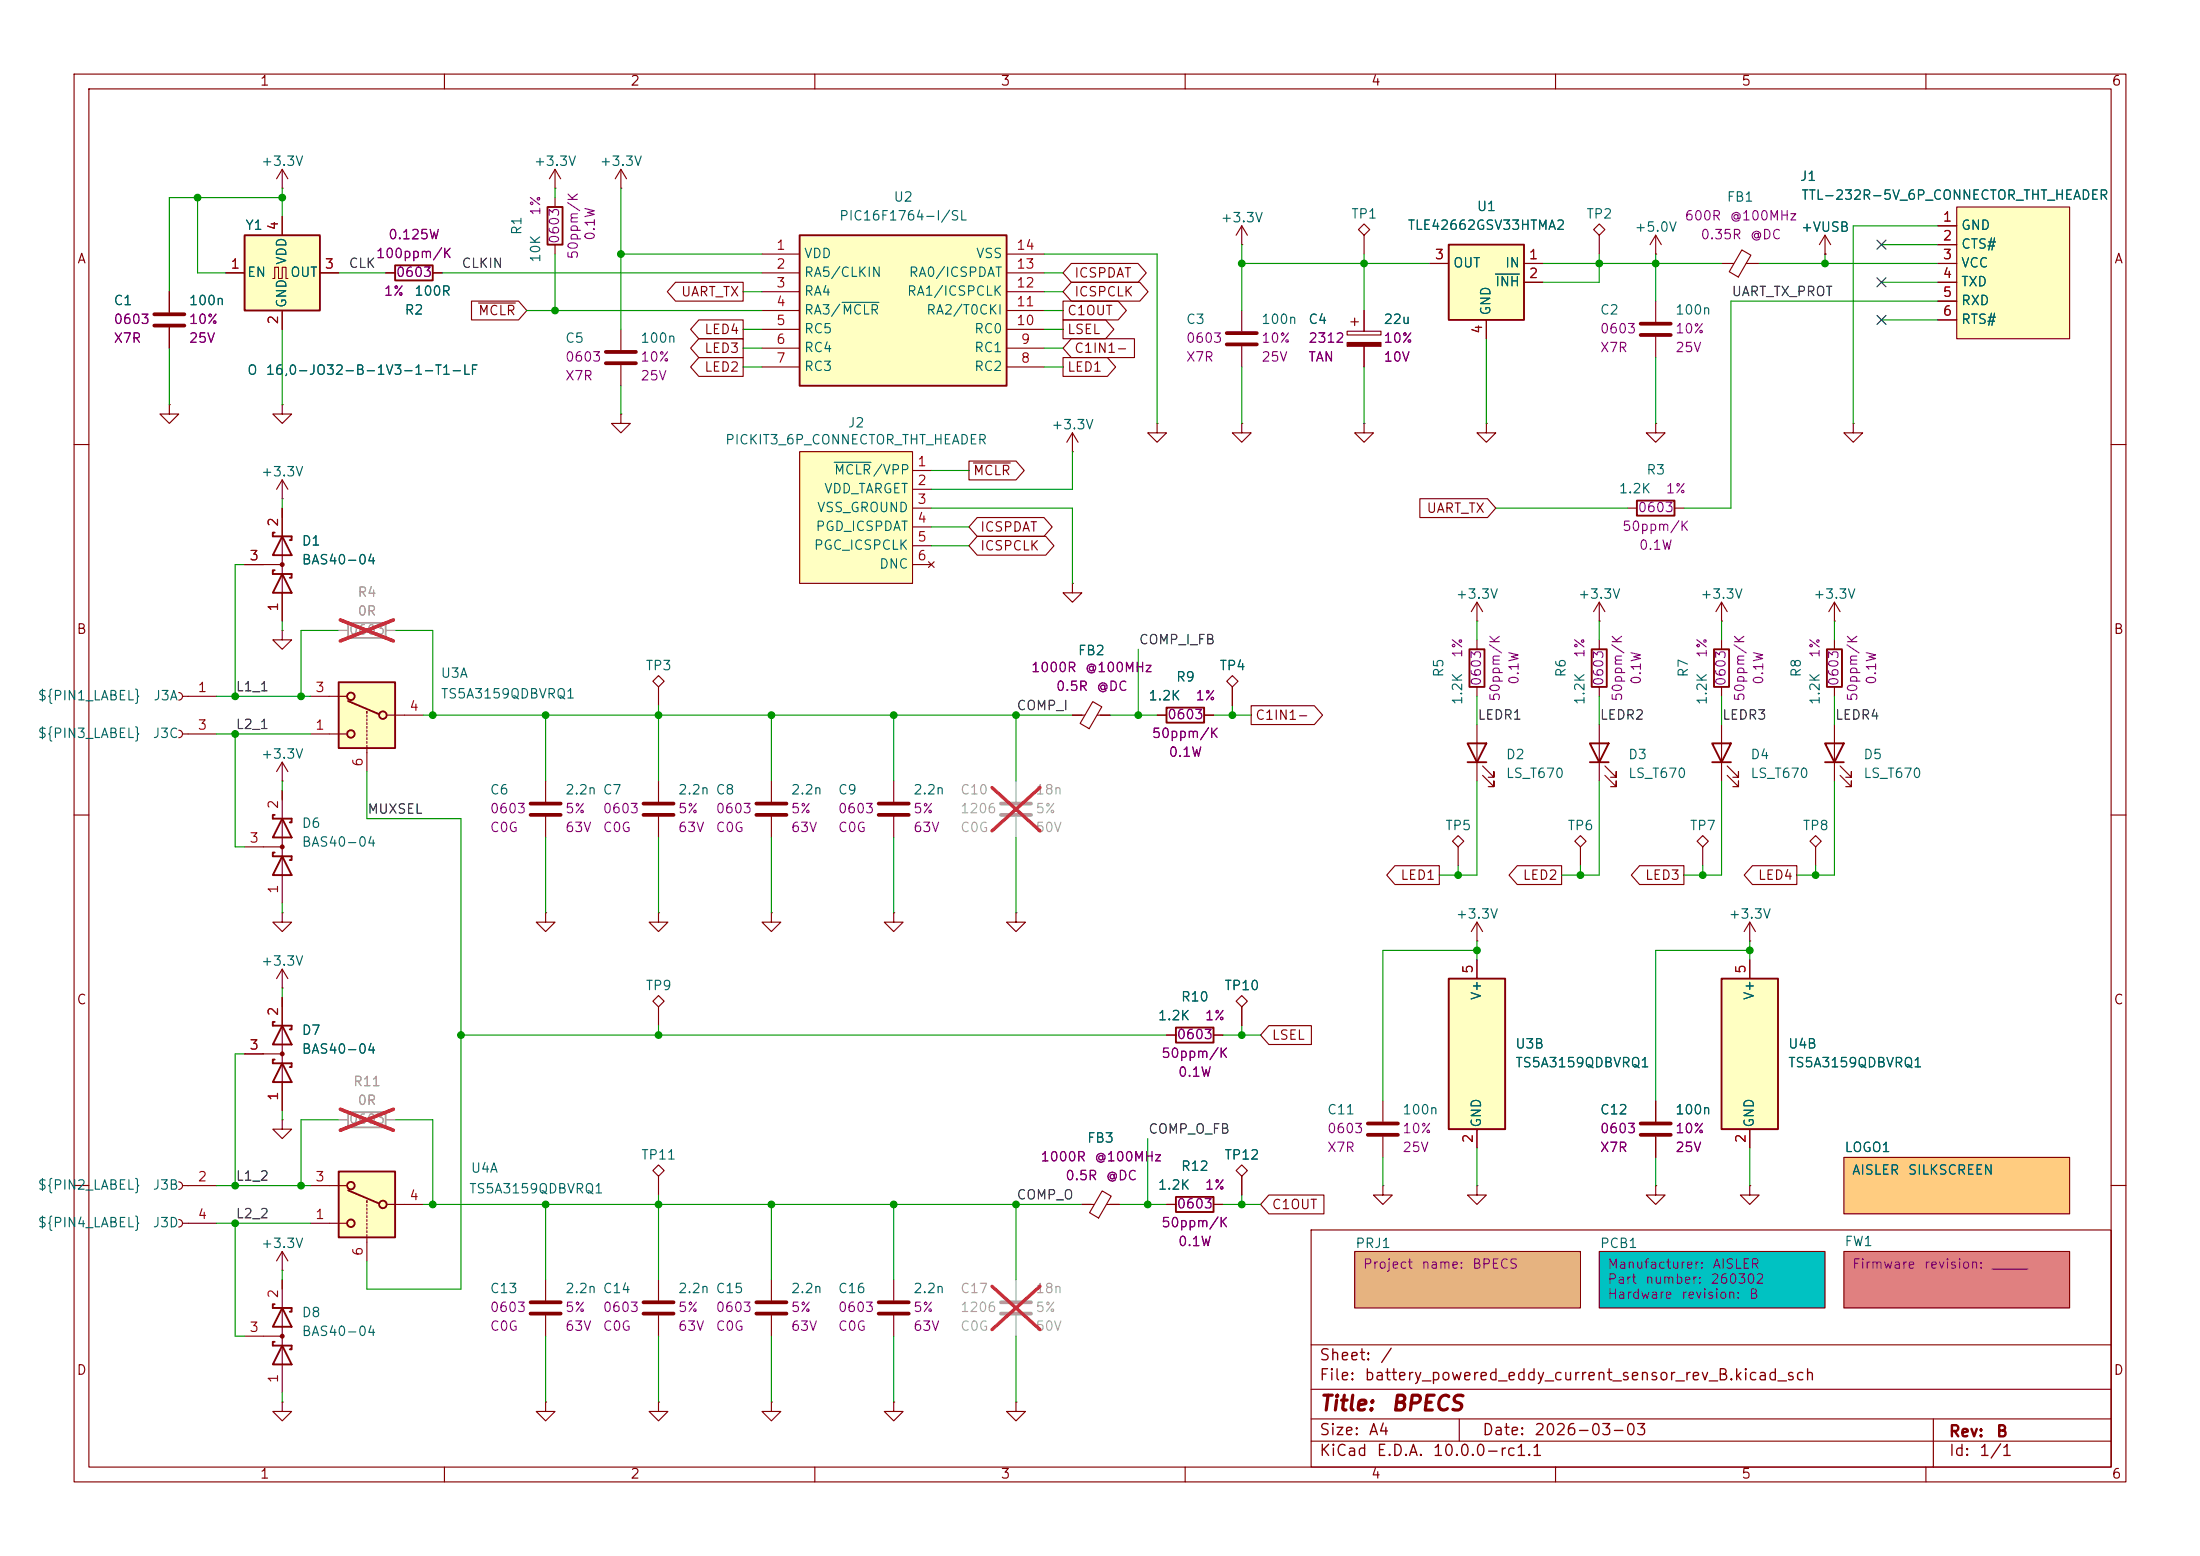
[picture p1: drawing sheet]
<svg xmlns="http://www.w3.org/2000/svg" width="297mm" height="210mm" viewBox="0 0 297 210" stroke-linecap="round" stroke-linejoin="round" font-family="sans-serif">
<g fill="none" stroke="#840000" stroke-width=".15">
<path d="M10 10h277v190h-277zM12 12h273v186h-273zM60 10v2M110 10v2M160 10v2M210 10v2M260 10v2M215.9 30.2l.8 .8-.8 .8-.8-.8zM215.9 31.8v2.5M223.5 34.3h.1M223.5 31.8l-.7 1.2M223.5 31.8l.8 1.2"/>
<path d="M223.5 31.8v2.5M232.4 35.6h1.7M235.2 33.7l1.2 .7-1.7 3-1.2-.7zM235.7 35.6h1.8M10 60h2M285 60h2M215.9 83.8h.1M215.9 81.3v2.5M215.9 86.4v1.2M215.9 92.7v1.3M215.9 81.3l-.8 1.3M215.9 81.3l.8 1.3"/>
<path d="M232.4 83.8h.1M232.4 81.3l-.8 1.3M232.4 81.3l.8 1.3M232.4 81.3v2.5M232.4 86.4v1.2M232.4 92.7v1.3M247.6 86.4v1.2M247.6 92.7v1.3M247.6 97.8v7.6M10 110h2M73.7 105.4v2.8M73.7 110.2v2.8"/>
<path d="M88.9 105.4v2.8M88.9 110.2v2.8M244.3 113.5l.8-.7 .8 .7-.8 .8zM245.1 114.3v2.5M248.4 104.6l1.5 1.6v-.8v.8h-.7M248.4 103.4l1.5 1.5v-.8v.8h-.7M285 110h2M88.1 158l.8-.8 .8 .8-.8 .8zM88.9 158.8v2.5M10 160h2M157.5 162.6h1.2M163.8 162.6h1.3"/>
<path d="M177 166h108v32h-108zM285 160h2M60 198v2M110 198v2M160 198v2M177 194.5h108M177 191.5h108M177 187.5h108M177 181.5h108M197 191.5v3M210 198v2M260 198v2"/>
<path d="M261 191.5v6.5"/>
</g>
<path d="M214.9 87.6h2v5.1h-2zM231.4 87.6h2v5.1h-2zM246.6 87.6h2.1v5.1h-2.1zM246.4 100.3h2.5l-1.3 2.6zM246.4 102.9h2.5M158.7 161.5h5.1v2.1h-5.1z" fill="none" stroke="#840000" stroke-width=".25"/>
<path d="M71.6 108.5h4.1M71.6 110h4.1M86.9 108.5h4M86.9 110h4" fill="none" stroke="#840000" stroke-width=".51"/>
<path d="M45.7 92.1h7.6v8.9h-7.6z" fill="#ffffc2"/>
<g fill="none" stroke="#840000" stroke-width=".15">
<path d="M52.1 36.8h1.2M58.4 36.8h1.3M246.4 34.3h.1M246.4 31.8l-.8 1.2M246.4 31.8l.7 1.2M246.4 31.8v2.5M83.8 55.9v1.3h1.3l-1.3 1.2-1.3-1.2h1.3M83.8 55.9h.1M83.8 44.5v2.7M83.8 49.3v2.8M144.8 58.4l-.8 1.3M144.8 58.4l.7 1.3"/>
<path d="M144.8 58.4v2.6M223.5 40.6v2.8M223.5 45.5v2.8M144.8 61h.1M24.1 98.6a.51 .51 0 0 1 .5 .5 .51 .51 0 0 1-.5 .5M24.6 99.1h4.6M41.9 94h4.8M41.9 99.1h4.8M49.5 96v.3M49.5 96.5v.3M49.5 97v.3M49.5 97.5v.3"/>
<path d="M49.5 98v.3M49.5 98.6v.2M49.5 99.1v.2M49.5 99.6v.2M52.3 96.5h4.8M88.1 91.9l.8-.7 .8 .7-.8 .8zM88.9 92.7v2.6M33 114.3h5.1M38.1 105.4h.1M38.1 102.9l-.8 1.2M38.1 102.9l.8 1.2M38.1 102.9v2.5"/>
<path d="M38.1 106.7v15.2M49.5 100.1v.2M49.5 100.6v.2M49.5 101.1v3M212.6 113.5l.8-.7 .7 .7-.7 .8zM213.4 114.3v2.5M229.1 113.5l.8-.7 .7 .7-.7 .8zM229.9 114.3v2.5M38.1 123.2v1.3h-1.3l1.3 1.2 1.3-1.2h-1.3M38.1 123.2h.1M38.1 133.4h.1M38.1 130.8v2.6"/>
<path d="M38.1 130.8l-.8 1.3M38.1 130.8l.8 1.3M73.7 123.2v1.3h1.2l-1.2 1.2-1.3-1.2h1.3M73.7 123.2h.1M24.1 159.5a.51 .51 0 0 1 .5 .5 .51 .51 0 0 1-.5 .5M24.1 164.6a.51 .51 0 0 1 .5 .5 .51 .51 0 0 1-.5 .5M24.6 165.1h4.6M24.6 160h4.6"/>
</g>
<g fill="none" stroke="#840000" stroke-width=".25">
<path d="M53.3 35.8h5.1v2h-5.1zM45.7 92.1h7.6v8.9h-7.6zM47 94.6l4.2 1.8M37.1 115.1h-.3v.5h2.6v.5h-.3M37.1 110h-.3v.5h2.6v.5h-.3M38.1 115.6l1.3 2.5h-2.6zM38.1 110.5l1.3 2.5h-2.6z"/>
<circle cx="47.4" cy="99.1" r=".51"/>
<circle cx="47.4" cy="94" r=".51"/>
<circle cx="51.7" cy="96.5" r=".51"/>
</g>
<path d="M81.8 47.5h4.1M81.8 49h4.1M221.5 43.7h4.1M221.5 45.2h4.1" fill="none" stroke="#840000" stroke-width=".51"/>
<circle cx="38.1" cy="114.3" r=".25" fill="#840000" stroke="#840000" stroke-width=".15"/>
<path d="M264.2 27.9h15.2v17.8h-15.2z" fill="#ffffc2"/>
<g fill="none" stroke="#840000" stroke-width=".15">
<path d="M74.9 25.4h.1M74.9 22.9v2.5M74.9 26.7v1.2M74.9 33v1.3M74.9 22.9l-.7 1.2M74.9 22.9l.8 1.2M83.8 25.4h.1M83.8 22.9l-.7 1.2M83.8 22.9l.8 1.2M83.8 22.9v2.5M261.6 30.5h2.6M261.6 33h2.6"/>
<path d="M261.6 35.6h2.6M261.6 38.1h2.6M264.2 27.9h15.2v17.8h-15.2zM261.6 40.6h2.6M261.6 43.2h2.6M144.8 78.7v1.3h-1.3l1.3 1.3 1.2-1.3h-1.2M144.8 78.7h.1M144.8 96.5h1.6M147.5 94.7l1.2 .7-1.7 2.9-1.2-.7zM148.1 96.5h1.8M157.5 139.7h1.2M163.8 139.7h1.3"/>
<path d="M166.9 135.1l.7-.7 .8 .7-.8 .8zM167.6 135.9v2.5"/>
</g>
<path d="M73.9 27.9h2v5.1h-2zM158.7 138.7h5.1v2h-5.1z" fill="none" stroke="#840000" stroke-width=".25"/>
<path d="M33 31.8h10.2v10.1h-10.2z" fill="#ffffc2"/>
<path d="M33 31.8h10.2v10.1h-10.2zM37.1 77h-.3v.5h2.6v.5h-.3M37.1 71.9h-.3v.5h2.6v.5h-.3M38.1 77.5l1.3 2.5h-2.6zM38.1 72.4l1.3 2.5h-2.6zM157.5 95.5h5.1v2h-5.1zM198.4 87.6h2v5.1h-2z" fill="none" stroke="#840000" stroke-width=".25"/>
<g fill="none" stroke="#840000" stroke-width=".15">
<path d="M22.9 39.4v2.8M30.5 36.8h2.5M36.8 37.6h.3v-1.5h.5v1.5h.5v-1.5h.5v1.5h.3M38.1 25.4h.1M38.1 22.9v2.5M38.1 29.2v2.6M38.1 22.9l-.8 1.2M38.1 22.9l.8 1.2M43.2 36.8h2.5M167.6 33h.1M167.6 30.5l-.7 1.3M167.6 30.5l.8 1.3"/>
<path d="M167.6 30.5v2.5M22.9 54.6v1.3h1.2l-1.2 1.3-1.3-1.3h1.3M22.9 54.6h.1M22.9 44.2v2.8M38.1 54.6v1.3h1.3l-1.3 1.3-1.3-1.3h1.3M38.1 54.6h.1M38.1 41.9v2.6M33 76.2h5.1M38.1 67.3h.1M38.1 64.8v2.5M38.1 68.6v15.2M38.1 64.8l-.8 1.2"/>
<path d="M38.1 64.8l.8 1.2M156.2 96.5h1.3M162.6 96.5h1.2M165.6 91.9l.8-.7 .7 .7-.7 .8zM166.4 92.7v2.6M199.4 83.8h.1M199.4 81.3v2.5M199.4 86.4v1.2M199.4 92.7v1.3M199.4 81.3l-.8 1.3M199.4 81.3l.8 1.3M166.9 158l.7-.8 .8 .8-.8 .8z"/>
<path d="M167.6 158.8v2.5M186.7 148.6v2.8M186.7 153.4v2.8M146 162.6h1.7M148.8 160.7l1.2 .7-1.7 3-1.2-.7zM149.4 162.6h1.7M186.7 160v1.3h1.3l-1.3 1.3-1.3-1.3h1.3M186.7 160h.1M104.1 189.2v1.3h1.3l-1.3 1.3-1.2-1.3h1.2M104.1 189.2h.1"/>
</g>
<path d="M135.1 175.8h4.1M135.1 177.3h4.1" fill="none" stroke="#a1a1a1" stroke-width=".51"/>
<path d="M45.7 85.1h1.3M52.1 85.1h1.2M137.2 172.7v2.8M137.2 177.5v2.8" fill="none" stroke="#a1a1a1" stroke-width=".15"/>
<path d="M45.9 83.7l7.2 2.8M53.1 83.7l-7.2 2.8M133.9 173.6l6.5 5.9M140.4 173.6l-6.5 5.9" fill="none" stroke="#e12e31" stroke-width=".46"/>
<path d="M47 84.1h5.1v2h-5.1z" fill="none" stroke="#a1a1a1" stroke-width=".25"/>
<circle cx="38.1" cy="76.2" r=".25" fill="#840000" stroke="#840000" stroke-width=".15"/>
<path d="M20.8 42.4h4.1M20.8 43.9h4.1M184.7 151.6h4M184.7 153.2h4" fill="none" stroke="#840000" stroke-width=".51"/>
<path d="M182.9 168.9h30.5v7.6h-30.5z" fill="#e6b380"/>
<g fill="none" stroke="#840000" stroke-width=".15">
<path d="M24.1 93.5a.51 .51 0 0 1 .5 .5 .51 .51 0 0 1-.5 .5M24.6 94h4.6M38.1 85.1v1.3h-1.3l1.3 1.2 1.3-1.2h-1.3M38.1 85.1h.1M199.4 97.8v7.6M196.1 113.5l.7-.7 .8 .7-.8 .8zM196.8 114.3v2.5M200.2 104.6l1.5 1.6v-.8v.8h-.8M200.2 103.4l1.5 1.5v-.8v.8h-.8M199.4 127h.1M199.4 124.5v2.5M199.4 124.5l-.8 1.2"/>
<path d="M199.4 124.5l.8 1.2M236.2 127h.1M236.2 124.5l-.7 1.2M236.2 124.5l.8 1.2M236.2 124.5v2.5M104.1 172.7v2.8M104.1 177.5v2.8M182.9 168.9h30.5v7.6h-30.5zM199.4 160v1.3h1.3l-1.3 1.3-1.3-1.3h1.3M199.4 160h.1M120.6 189.2v1.3h1.3l-1.3 1.3-1.2-1.3h1.2M120.6 189.2h.1"/>
</g>
<path d="M102.1 175.8h4.1M102.1 177.3h4.1" fill="none" stroke="#840000" stroke-width=".51"/>
<path d="M198.1 100.3h2.6l-1.3 2.6zM198.1 102.9h2.6" fill="none" stroke="#840000" stroke-width=".25"/>
<path d="M232.4 132.1h7.6v20.3h-7.6z" fill="#ffffc2"/>
<path d="M232.4 132.1h7.6v20.3h-7.6z" fill="none" stroke="#840000" stroke-width=".25"/>
<path d="M236.2 129.5v2.6M236.2 152.4v2.5M137.2 189.2v1.3h1.2l-1.2 1.3-1.3-1.3h1.3M137.2 189.2h.1" fill="none" stroke="#840000" stroke-width=".15"/>
<path d="M248.9 168.9h30.5v7.6h-30.5z" fill="#e08080"/>
<path d="M248.9 168.9h30.5v7.6h-30.5z" fill="none" stroke="#840000" stroke-width=".15"/>
<path d="M195.6 132.1h7.6v20.3h-7.6z" fill="#ffffc2"/>
<path d="M195.6 132.1h7.6v20.3h-7.6z" fill="none" stroke="#840000" stroke-width=".25"/>
<path d="M104.1 105.4v2.8M104.1 110.2v2.8M88.9 123.2v1.3h1.3l-1.3 1.2-1.3-1.2h1.3M88.9 123.2h.1M199.4 129.5v2.6M199.4 152.4v2.5M223.5 160v1.3h1.3l-1.3 1.3-1.3-1.3h1.3M223.5 160h.1M236.2 160v1.3h1.3l-1.3 1.3-1.3-1.3h1.3M236.2 160h.1" fill="none" stroke="#840000" stroke-width=".15"/>
<path d="M102.1 108.5h4.1M102.1 110h4.1" fill="none" stroke="#840000" stroke-width=".51"/>
<path d="M248.9 156.2h30.5v7.6h-30.5z" fill="#ffcc80"/>
<path d="M248.9 156.2h30.5v7.6h-30.5z" fill="none" stroke="#840000" stroke-width=".15"/>
<path d="M215.9 168.9h30.5v7.6h-30.5z" fill="#00c2c2"/>
<g fill="none" stroke="#840000" stroke-width=".15">
<path d="M156.2 57.2v1.2h1.3l-1.3 1.3-1.3-1.3h1.3M156.2 57.2h.1M167.6 57.2v1.2h1.3l-1.3 1.3-1.2-1.3h1.2M167.6 57.2h.1M167.6 41.9v2.8M167.6 46.7v2.8M104.1 123.2v1.3h1.3l-1.3 1.2-1.2-1.2h1.2M104.1 123.2h.1M120.6 123.2v1.3h1.3l-1.3 1.2-1.2-1.2h1.2M120.6 123.2h.1M137.2 123.2v1.3h1.2l-1.2 1.2-1.3-1.2h1.3M137.2 123.2h.1"/>
<path d="M223.5 148.6v2.8M223.5 153.4v2.8M120.6 172.7v2.8M120.6 177.5v2.8M215.9 168.9h30.5v7.6h-30.5z"/>
</g>
<path d="M165.6 45h4.1M165.6 46.5h4.1M221.5 151.6h4.1M221.5 153.2h4.1M118.6 175.8h4.1M118.6 177.3h4.1" fill="none" stroke="#840000" stroke-width=".51"/>
<path d="M135.1 108.5h4.1M135.1 110h4.1" fill="none" stroke="#a1a1a1" stroke-width=".51"/>
<path d="M137.2 105.4v2.8M137.2 110.2v2.8" fill="none" stroke="#a1a1a1" stroke-width=".15"/>
<path d="M133.9 106.3l6.5 5.8M140.4 106.3l-6.5 5.8" fill="none" stroke="#e12e31" stroke-width=".46"/>
<path d="M107.9 61h15.3v17.7h-15.3z" fill="#ffffc2"/>
<path d="M183.4 31l.7-.8 .8 .8-.8 .8zM184.1 31.8v2.5M107.9 61h15.3v17.7h-15.3zM123.2 63.5h2.5M123.2 66h2.5M123.2 68.6h2.5M123.2 71.1h2.5M123.2 73.7h2.5M123.2 76.2h2.5M125.3 75.8l.8 .8M126.1 75.8l-.8 .8" fill="none" stroke="#840000" stroke-width=".15"/>
<path d="M112.6 62.4h5" fill="none" stroke="#006464" stroke-width=".15"/>
<path d="M107.9 31.8h28v20.3h-28z" fill="#ffffc2"/>
<path d="M107.9 31.8h28v20.3h-28z" fill="none" stroke="#840000" stroke-width=".25"/>
<g fill="none" stroke="#840000" stroke-width=".15">
<path d="M102.9 34.3h5M102.9 36.8h5M102.9 39.4h5M135.9 34.3h5.1M135.9 36.8h5.1M135.9 39.4h5.1M102.9 41.9h5M102.9 44.5h5M102.9 47h5M102.9 49.5h5M135.9 41.9h5.1M135.9 44.5h5.1"/>
<path d="M135.9 47h5.1M135.9 49.5h5.1M181.9 44.7h4.5v.5h-4.5zM182.4 43.4h1M182.9 42.9v1M184.1 57.2v1.2h1.3l-1.3 1.3-1.2-1.3h1.2M184.1 57.2h.1M184.1 41.9v2.8M184.1 46.7v2.8M200.7 57.2v1.2h1.2l-1.2 1.3-1.3-1.3h1.3M200.7 57.2h.1M120.6 105.4v2.8"/>
<path d="M120.6 110.2v2.8M88.9 172.7v2.8M88.9 177.5v2.8M73.7 189.2v1.3h1.2l-1.2 1.3-1.3-1.3h1.3M73.7 189.2h.1M88.9 189.2v1.3h1.3l-1.3 1.3-1.3-1.3h1.3M88.9 189.2h.1"/>
</g>
<path d="M113.7 40.8h5" fill="none" stroke="#006464" stroke-width=".15"/>
<path d="M181.9 46.2h4.5v.5h-4.5z" fill="#840000" stroke="#840000" stroke-width=".15"/>
<path d="M118.6 108.5h4.1M118.6 110h4.1M86.9 175.8h4M86.9 177.3h4" fill="none" stroke="#840000" stroke-width=".51"/>
<path d="M195.6 33h10.1v10.2h-10.1z" fill="#ffffc2"/>
<g fill="none" stroke="#840000" stroke-width=".25">
<path d="M195.6 33h10.1v10.2h-10.1zM221 67.6h5.1v2h-5.1zM214.6 100.3h2.6l-1.3 2.6zM214.6 102.9h2.6M231.1 100.3h2.6l-1.3 2.6zM231.1 102.9h2.6M37.1 137.9h-.3v.5h2.6v.5h-.3M38.1 138.4l1.3 2.6h-2.6zM37.1 143h-.3v.5h2.6v.5h-.3M38.1 143.5l1.3 2.6h-2.6zM37.1 176h-.3v.5h2.6v.5h-.3M38.1 176.5l1.3 2.6h-2.6z"/>
<path d="M37.1 181.1h-.3v.5h2.6v.5h-.3M38.1 181.6l1.3 2.6h-2.6z"/>
</g>
<g fill="none" stroke="#840000" stroke-width=".15">
<path d="M193 35.6h2.6M205.7 35.6h2.6M205.7 38.1h2.6M200.7 43.2v2.5M223.5 57.2v1.2h1.3l-1.3 1.3-1.3-1.3h1.3M223.5 57.2h.1M250.2 57.2v1.2h1.3l-1.3 1.3-1.3-1.3h1.3M250.2 57.2h.1M219.7 68.6h1.3M226.1 68.6h1.2M215.9 97.8v7.6M232.4 97.8v7.6"/>
<path d="M247.6 83.8h.1M247.6 81.3l-.7 1.3M247.6 81.3l.8 1.3M247.6 81.3v2.5M216.7 104.6l1.5 1.6v-.8v.8h-.8M216.7 103.4l1.5 1.5v-.8v.8h-.8M233.2 104.6l1.5 1.6v-.8v.8h-.8M233.2 103.4l1.5 1.5v-.8v.8h-.8M38.1 134.6v15.3M33 142.2h5.1M38.1 151.1v1.3h-1.3l1.3 1.3 1.3-1.3h-1.3M38.1 151.1h.1"/>
<path d="M38.1 171.5h.1M38.1 168.9v2.6M38.1 172.7v15.3M38.1 168.9l-.8 1.3M38.1 168.9l.8 1.3M73.7 172.7v2.8M73.7 177.5v2.8M33 180.3h5.1M38.1 189.2v1.3h-1.3l1.3 1.3 1.3-1.3h-1.3M38.1 189.2h.1"/>
</g>
<path d="M201.9 37h3.2" fill="none" stroke="#006464" stroke-width=".15"/>
<path d="M47 150.1h5.1v2h-5.1z" fill="none" stroke="#a1a1a1" stroke-width=".25"/>
<path d="M45.7 151.1h1.3M52.1 151.1h1.2" fill="none" stroke="#a1a1a1" stroke-width=".15"/>
<path d="M45.9 149.7l7.2 2.8M53.1 149.7l-7.2 2.8" fill="none" stroke="#e12e31" stroke-width=".46"/>
<g fill="#840000" stroke="#840000" stroke-width=".15">
<circle cx="38.1" cy="142.2" r=".25"/>
<circle cx="38.1" cy="180.3" r=".25"/>
</g>
<path d="M71.6 175.8h4.1M71.6 177.3h4.1" fill="none" stroke="#840000" stroke-width=".51"/>
<path d="M45.7 158.1h7.6v8.9h-7.6z" fill="#ffffc2"/>
<g fill="none" stroke="#840000" stroke-width=".15">
<path d="M22.9 39.4v2.8M30.5 36.8h2.5M38.1 29.2v2.6M43.2 36.8h2.5M52.1 36.8h1.2M58.4 36.8h1.3M91.2 38.1h9.1v2.5h-9.1l-1.1-1.2zM144.6 35.6h9l1.1 1.2-1.1 1.3h-9l-1.1-1.3zM144.6 38.1h9.3l1.1 1.3-1.1 1.2h-9.3l-1.1-1.2zM193 35.6h2.6M205.7 35.6h2.6M205.7 38.1h2.6"/>
<path d="M246.4 34.3h.1M261.6 30.5h2.6M261.6 33h2.6M261.6 35.6h2.6M261.6 38.1h2.6M22.9 44.2v2.8M38.1 41.9v2.6M63.7 40.6h6.3l1.1 1.3-1.1 1.3h-6.3zM64.6 40.9h5M94.3 45.7h6v2.6h-6l-1.1-1.3zM94.3 48.3h6v2.5h-6l-1.1-1.3zM94.3 43.2h6v2.5h-6l-1.1-1.2z"/>
<path d="M143.5 40.6h7.5l1.1 1.3-1.1 1.3h-7.5zM143.5 43.2h5.8l1.1 1.3-1.1 1.2h-5.8zM143.5 48.3h6l1.1 1.2-1.1 1.3h-6zM144.6 45.7h8.6v2.6h-8.6l-1.1-1.3zM184.1 41.9v2.8M184.1 46.7v2.8M200.7 43.2v2.5M261.6 40.6h2.6M261.6 43.2h2.6M33 76.2h2.6M38.1 68.6v3.8M130.8 62.2h6.4l1.1 1.3-1.1 1.3h-6.4z"/>
<path d="M131.4 62.5h5M131.9 72.4h9.3l1.1 1.3-1.1 1.2h-9.3l-1.1-1.2zM131.9 69.8h9l1.1 1.3-1.1 1.3h-9l-1.1-1.3zM191.7 67.3h9.1l1.1 1.3-1.1 1.3h-9.1zM38.1 80v3.8M144.8 96.5h1.2M148.6 96.5h1.3M156.2 96.5h1.3M162.6 96.5h1.2M166.4 92.7v2.6M168.9 95.2h8.5l1.2 1.3-1.2 1.3h-8.5zM188.3 116.8h6v2.6h-6l-1.1-1.3z"/>
<path d="M204.8 116.8h6v2.6h-6l-1.1-1.3zM221.3 116.8h6v2.6h-6l-1.1-1.3zM236.6 116.8h6v2.6h-6l-1.1-1.3zM38.1 134.6v3.8M88.1 135.1l.8-.7 .8 .7-.8 .8zM88.9 135.9v2.5M157.5 139.7h1.2M163.8 139.7h1.3M167.6 135.9v2.5M171.3 138.4h5.7v2.6h-5.7l-1.1-1.3zM199.4 129.5v2.6M236.2 129.5v2.6"/>
<path d="M33 142.2h2.6M38.1 146.1v3.8M167.6 158.8v2.5M199.4 152.4v2.5M223.5 148.6v2.8M223.5 153.4v2.8M236.2 152.4v2.5M41.9 160h4.8M41.9 165.1h4.8M49.5 162.1v.2M49.5 162.6v.2M49.5 163.1v.2"/>
<path d="M49.5 163.6v.2M49.5 164.1v.2M49.5 164.6v.2M49.5 165.1v.3M49.5 165.6v.3M49.5 166.1v.3M49.5 166.6v.3M49.5 167.1v3.1M52.3 162.6h4.8M146 162.6h1.3M149.9 162.6h1.2M157.5 162.6h1.2"/>
<path d="M163.8 162.6h1.3M171.3 161.3h7.4v2.5h-7.4l-1.1-1.2z"/>
</g>
<g fill="none" stroke="#840000" stroke-width=".25">
<path d="M45.7 158.1h7.6v8.9h-7.6zM47 160.7l4.2 1.7"/>
<circle cx="47.4" cy="160" r=".51"/>
<circle cx="47.4" cy="165.1" r=".51"/>
<circle cx="51.7" cy="162.6" r=".51"/>
</g>
<g fill="none" stroke="#009600" stroke-width=".15">
<path d="M26.7 26.7v10.1h3.8M38.1 25.4v3.8M38.1 26.7h-15.2v12.7M45.7 36.8h6.4M59.7 36.8h43.2M74.9 25.4v1.3M74.9 34.3v7.6M83.8 25.4v19.1M83.8 34.3h19.1M100.3 39.4h2.6M141 36.8h2.5M141 39.4h2.5"/>
<path d="M141 34.3h15.2v22.9M167.6 35.6h25.4M167.6 33v8.9M184.1 34.3v7.6M208.3 35.6h24.1M215.9 34.3v3.8h-7.6M223.5 34.3v6.3M237.5 35.6h24.1M246.4 34.3v1.3M254 38.1h7.6M254 33h7.6M261.6 30.5h-11.4v26.7"/>
<path d="M22.9 47v7.6M38.1 44.5v10.1M71.1 41.9h31.8M83.8 52.1v3.8M100.3 49.5h2.6M100.3 44.5h2.6M100.3 47h2.6M141 41.9h2.5M141 49.5h2.5M141 44.5h2.5M141 47h2.5M167.6 49.5v7.7"/>
<path d="M184.1 49.5v7.7M200.7 45.7v11.5M223.5 48.3v8.9M254 43.2h7.6M261.6 40.6h-27.9v28h-6.4M33 76.2h-1.3v17.8M38.1 67.3v1.3M125.7 68.6h19.1v10.1M125.7 73.7h5.1M125.7 71.1h5.1M125.7 63.5h5.1M144.8 61v5h-19.1"/>
<path d="M201.9 68.6h17.8M29.2 99.1h12.7M29.2 94h12.7M31.7 99.1v15.2h1.3M38.1 83.8v1.3M45.7 85.1h-5.1v8.9M53.3 85.1h5.1v11.4M57.1 96.5h87.7M73.7 96.5v8.9M88.9 95.3v10.1M104.1 96.5v8.9M120.6 96.5v8.9"/>
<path d="M137.2 96.5v8.9M149.9 96.5h6.3M153.7 87.6v8.9M163.8 96.5h5.1M166.4 95.3v1.2M199.4 83.8v2.6M199.4 94v3.8M215.9 83.8v2.6M215.9 94v3.8M232.4 83.8v2.6M232.4 94v3.8M247.6 83.8v2.6"/>
<path d="M247.6 94v3.8M38.1 105.4v1.3M49.5 104.1v6.4h12.7v63.5h-12.7v-3.8M73.7 113v10.2M88.9 113v10.2M104.1 113v10.2M120.6 113v10.2M137.2 113v10.2M196.8 116.8v1.3M199.4 105.4v12.7h-5.1M213.4 116.8v1.3M215.9 105.4v12.7h-5.1"/>
<path d="M229.9 116.8v1.3M232.4 105.4v12.7h-5.1M245.1 116.8v1.3M247.6 105.4v12.7h-5M38.1 121.9v1.3M38.1 133.4v1.2M62.2 139.7h95.3M88.9 138.4v1.3M165.1 139.7h5.1M167.6 138.4v1.3M199.4 128.3h-12.7v20.3M199.4 127v2.5"/>
<path d="M236.2 128.3h-12.7v20.3M236.2 127v2.5M33 142.2h-1.3v17.8M38.1 149.9v1.2M45.7 151.1h-5.1v8.9M53.3 151.1h5.1v11.5M154.9 153.7v8.9M186.7 156.2v3.8M199.4 154.9v5.1M223.5 156.2v3.8M236.2 154.9v5.1M29.2 160h12.7"/>
<path d="M29.2 165.1h12.7M31.7 165.1v15.2h1.3M38.1 171.5v1.2M57.1 162.6h88.9M73.7 162.6v10.1M88.9 161.3v11.4M104.1 162.6v10.1M120.6 162.6v10.1M137.2 162.6v10.1M151.1 162.6h6.4M165.1 162.6h5.1M167.6 161.3v1.3"/>
<path d="M38.1 188v1.2M73.7 180.3v8.9M88.9 180.3v8.9M104.1 180.3v8.9M120.6 180.3v8.9M137.2 180.3v8.9"/>
</g>
<path d="M253.4 37.5l1.2 1.2M253.4 32.4l1.2 1.2M254.6 37.5l-1.2 1.2M254.6 32.4l-1.2 1.2M253.4 42.6l1.2 1.2M254.6 42.6l-1.2 1.2" fill="none" stroke="#000084" stroke-width=".15"/>
<path d="M201.9 37h3.2" fill="none" stroke="#006464" stroke-width=".15"/>
<path d="M45.7 85.1h1.3M52.1 85.1h1.2M45.7 151.1h1.3M52.1 151.1h1.2" fill="none" stroke="#a1a1a1" stroke-width=".15"/>
<path d="M45.9 83.7l7.2 2.8M53.1 83.7l-7.2 2.8M45.9 149.7l7.2 2.8M53.1 149.7l-7.2 2.8" fill="none" stroke="#e12e31" stroke-width=".46"/>
<g fill="#009600" stroke="#009600" stroke-width=".14">
<circle cx="223.5" cy="35.6" r=".46"/>
<circle cx="215.9" cy="35.6" r=".46"/>
<circle cx="246.4" cy="35.6" r=".46"/>
<circle cx="167.6" cy="139.7" r=".46"/>
<circle cx="166.4" cy="96.5" r=".46"/>
<circle cx="196.8" cy="118.1" r=".46"/>
<circle cx="167.6" cy="162.6" r=".46"/>
<circle cx="199.4" cy="128.3" r=".46"/>
<circle cx="184.1" cy="35.6" r=".46"/>
<circle cx="167.6" cy="35.6" r=".46"/>
<circle cx="213.4" cy="118.1" r=".46"/>
<circle cx="153.7" cy="96.5" r=".46"/>
<circle cx="245.1" cy="118.1" r=".46"/>
<circle cx="229.9" cy="118.1" r=".46"/>
<circle cx="236.2" cy="128.3" r=".46"/>
<circle cx="104.1" cy="162.6" r=".46"/>
<circle cx="120.6" cy="162.6" r=".46"/>
<circle cx="137.2" cy="162.6" r=".46"/>
<circle cx="154.9" cy="162.6" r=".46"/>
<circle cx="26.7" cy="26.7" r=".46"/>
<circle cx="38.1" cy="26.7" r=".46"/>
<circle cx="83.8" cy="34.3" r=".46"/>
<circle cx="62.2" cy="139.7" r=".46"/>
<circle cx="40.6" cy="160" r=".46"/>
<circle cx="74.9" cy="41.9" r=".46"/>
<circle cx="58.4" cy="96.5" r=".46"/>
<circle cx="31.7" cy="94" r=".46"/>
<circle cx="40.6" cy="94" r=".46"/>
<circle cx="31.7" cy="99.1" r=".46"/>
<circle cx="73.7" cy="96.5" r=".46"/>
<circle cx="31.7" cy="165.1" r=".46"/>
<circle cx="88.9" cy="139.7" r=".46"/>
<circle cx="58.4" cy="162.6" r=".46"/>
<circle cx="73.7" cy="162.6" r=".46"/>
<circle cx="88.9" cy="162.6" r=".46"/>
<circle cx="31.7" cy="160" r=".46"/>
<circle cx="120.6" cy="96.5" r=".46"/>
<circle cx="137.2" cy="96.5" r=".46"/>
<circle cx="88.9" cy="96.5" r=".46"/>
<circle cx="104.1" cy="96.5" r=".46"/>
</g>
<g font-size="2" fill="#840000">
<text x="178" y="190.9">Title:</text>
<text x="187.7" y="190.9">BPECS</text>
</g>
<g font-size="1.5" fill="#840000">
<text x="178" y="184">Sheet:</text>
<text x="186.2" y="184">/</text>
<text x="178" y="186.7">File:</text>
<text x="184.1" y="186.7">battery_powered_eddy_current_sensor_rev_B.kicad_sch</text>
<text x="178" y="196.9">KiCad</text>
<text x="178" y="194.1">Size:</text>
<text x="184.7" y="194.1">A4</text>
<text x="185.7" y="196.9">E.D.A.</text>
<text x="193.3" y="196.9">10.0.0-rc1.1</text>
<text x="200" y="194.1">Date:</text>
<text x="207" y="194.1">2026-03-03</text>
<text x="263" y="194.3">Rev:</text>
<text x="263" y="196.9">Id:</text>
<text x="267.1" y="196.9">1/1</text>
<text x="269.4" y="194.3">B</text>
</g>
<g font-size="1.3" fill="#840000">
<text x="35" y="11.9">1</text>
<text x="85" y="11.9">2</text>
<text x="135" y="11.9">3</text>
<text x="185" y="11.9">4</text>
<text x="235" y="11.9">5</text>
<text x="285" y="11.9">6</text>
<text x="10.3" y="35.9">A</text>
<text x="285.3" y="35.9">A</text>
<text x="91.8" y="40.3">UART_TX</text>
<text x="144.9" y="37.8">ICSPDAT</text>
<text x="144.9" y="40.3">ICSPCLK</text>
<text x="64.5" y="42.9">MCLR</text>
<text x="95" y="47.9">LED3</text>
<text x="95" y="45.4">LED4</text>
<text x="144" y="42.9">C1OUT</text>
<text x="144" y="45.4">LSEL</text>
<text x="144.9" y="47.9">C1IN1-</text>
<text x="95" y="50.5">LED2</text>
<text x="144" y="50.5">LED1</text>
<text x="131.3" y="64.5">MCLR</text>
<text x="192.5" y="69.5">UART_TX</text>
<text x="132.2" y="74.6">ICSPCLK</text>
<text x="132.2" y="72.1">ICSPDAT</text>
<text x="10.3" y="85.9">B</text>
<text x="285.3" y="85.9">B</text>
<text x="169.4" y="97.5">C1IN1-</text>
<text x="189" y="119.1">LED1</text>
<text x="205.5" y="119.1">LED2</text>
<text x="222" y="119.1">LED3</text>
<text x="237.2" y="119.1">LED4</text>
<text x="10.3" y="135.9">C</text>
<text x="285.3" y="135.9">C</text>
<text x="171.6" y="140.7">LSEL</text>
<text x="171.6" y="163.5">C1OUT</text>
<text x="10.3" y="185.9">D</text>
<text x="285.3" y="185.9">D</text>
<text x="35" y="199.9">1</text>
<text x="85" y="199.9">2</text>
<text x="135" y="199.9">3</text>
<text x="185" y="199.9">4</text>
<text x="235" y="199.9">5</text>
<text x="285" y="199.9">6</text>
</g>
<g font-size="1.3" fill="#006464">
<text x="35.2" y="22.7">+3.3V</text>
<text x="72" y="22.7">+3.3V</text>
<text x="80.9" y="22.7">+3.3V</text>
<text x="120.5" y="27.5">U2</text>
<text x="182.3" y="29.8">TP1</text>
<text x="199.3" y="28.8">U1</text>
<text x="214.1" y="29.8">TP2</text>
<text x="233" y="27.5">FB1</text>
<text x="242.9" y="24.7">J1</text>
<text x="243.1" y="27.3">TTL-232R-5V_6P_CONNECTOR_THT_HEADER</text>
<text x="33" y="31.3">Y1</text>
<text x="39" y="35.8" transform="rotate(-90 39 35.8)">VDD</text>
<text x="70.7" y="31.8" transform="rotate(-90 70.7 31.8)">R1</text>
<text x="73.3" y="35.6" transform="rotate(-90 73.3 35.6)">10K</text>
<text x="108.5" y="35.2">VDD</text>
<text x="113.2" y="30.1">PIC16F1764-I/SL</text>
<text x="131.7" y="35.2">VSS</text>
<text x="164.7" y="30.3">+3.3V</text>
<text x="189.9" y="31.3">TLE42662GSV33HTMA2</text>
<text x="220.6" y="31.6">+5.0V</text>
<text x="243" y="31.6">+VUSB</text>
<text x="264.7" y="31.3">GND</text>
<text x="264.7" y="33.9">CTS#</text>
<text x="15.2" y="41.5">C1</text>
<text x="25.4" y="41.5">100n</text>
<text x="33.3" y="37.7">EN</text>
<text x="39" y="41.7" transform="rotate(-90 39 41.7)">GND</text>
<text x="39.1" y="37.7">OUT</text>
<text x="55.8" y="40.2">100R</text>
<text x="108.5" y="37.7">RA5/CLKIN</text>
<text x="108.5" y="40.2">RA4</text>
<text x="122.4" y="40.2">RA1/ICSPCLK</text>
<text x="122.6" y="37.7">RA0/ICSPDAT</text>
<text x="196.1" y="36.4">OUT</text>
<text x="201.8" y="39">INH</text>
<text x="203.1" y="36.4">IN</text>
<text x="264.7" y="36.4">VCC</text>
<text x="264.7" y="39">TXD</text>
<text x="264.7" y="41.5">RXD</text>
<text x="54.5" y="42.8">R2</text>
<text x="76.2" y="46.6">C5</text>
<text x="86.4" y="46.6">100n</text>
<text x="108.5" y="42.8">RA3/MCLR</text>
<text x="108.5" y="45.3">RC5</text>
<text x="108.5" y="47.9">RC4</text>
<text x="125" y="42.8">RA2/T0CKI</text>
<text x="131.4" y="47.9">RC1</text>
<text x="131.4" y="45.3">RC0</text>
<text x="160" y="44">C3</text>
<text x="170.2" y="44">100n</text>
<text x="176.5" y="44">C4</text>
<text x="186.7" y="44">22u</text>
<text x="201.5" y="42.7" transform="rotate(-90 201.5 42.7)">GND</text>
<text x="215.9" y="42.8">C2</text>
<text x="226.1" y="42.8">100n</text>
<text x="264.7" y="44">RTS#</text>
<text x="33.3" y="50.9">O</text>
<text x="35.8" y="50.9">16,0-JO32-B-1V3-1-T1-LF</text>
<text x="108.5" y="50.4">RC3</text>
<text x="131.4" y="50.4">RC2</text>
<text x="114.4" y="58">J2</text>
<text x="141.8" y="58.3">+3.3V</text>
<text x="35.2" y="64.6">+3.3V</text>
<text x="97.8" y="60.3">PICKIT3_6P_CONNECTOR_THT_HEADER</text>
<text x="112.5" y="64.4">MCLR/VPP</text>
<text x="222.2" y="64.4">R3</text>
<text x="110" y="72">PGD_ICSPDAT</text>
<text x="110.2" y="69.4">VSS_GROUND</text>
<text x="111.2" y="66.9">VDD_TARGET</text>
<text x="218.4" y="66.9">1.2K</text>
<text x="40.6" y="74">D1</text>
<text x="40.6" y="76.5">BAS40-04</text>
<text x="109.8" y="74.5">PGC_ICSPCLK</text>
<text x="118.6" y="77.1">DNC</text>
<text x="196.4" y="81.1">+3.3V</text>
<text x="213" y="81.1">+3.3V</text>
<text x="229.5" y="81.1">+3.3V</text>
<text x="244.7" y="81.1">+3.3V</text>
<text x="145.4" y="88.7">FB2</text>
<text x="5" y="94.8">${PIN1_LABEL}</text>
<text x="20.6" y="94.8">J3A</text>
<text x="59.4" y="91.8">U3A</text>
<text x="59.4" y="94.6">TS5A3159QDBVRQ1</text>
<text x="87.1" y="90.8">TP3</text>
<text x="154.9" y="94.8">1.2K</text>
<text x="158.7" y="92.3">R9</text>
<text x="164.5" y="90.8">TP4</text>
<text x="195.2" y="91.5" transform="rotate(-90 195.2 91.5)">R5</text>
<text x="197.7" y="95.2" transform="rotate(-90 197.7 95.2)">1.2K</text>
<text x="211.7" y="91.5" transform="rotate(-90 211.7 91.5)">R6</text>
<text x="214.2" y="95.2" transform="rotate(-90 214.2 95.2)">1.2K</text>
<text x="228.2" y="91.5" transform="rotate(-90 228.2 91.5)">R7</text>
<text x="230.7" y="95.2" transform="rotate(-90 230.7 95.2)">1.2K</text>
<text x="243.4" y="91.5" transform="rotate(-90 243.4 91.5)">R8</text>
<text x="246" y="95.2" transform="rotate(-90 246 95.2)">1.2K</text>
<text x="5" y="99.9">${PIN3_LABEL}</text>
<text x="20.5" y="99.9">J3C</text>
<text x="35.2" y="102.7">+3.3V</text>
<text x="66" y="107.5">C6</text>
<text x="76.2" y="107.5">2.2n</text>
<text x="81.3" y="107.5">C7</text>
<text x="91.4" y="107.5">2.2n</text>
<text x="96.5" y="107.5">C8</text>
<text x="106.7" y="107.5">2.2n</text>
<text x="113" y="107.5">C9</text>
<text x="123.2" y="107.5">2.2n</text>
<text x="203.2" y="102.8">D2</text>
<text x="203.2" y="105.3">LS_T670</text>
<text x="219.7" y="102.8">D3</text>
<text x="219.7" y="105.3">LS_T670</text>
<text x="236.2" y="102.8">D4</text>
<text x="236.2" y="105.3">LS_T670</text>
<text x="251.5" y="102.8">D5</text>
<text x="251.5" y="105.3">LS_T670</text>
<text x="40.6" y="112.1">D6</text>
<text x="195" y="112.4">TP5</text>
<text x="211.5" y="112.4">TP6</text>
<text x="228" y="112.4">TP7</text>
<text x="243.3" y="112.4">TP8</text>
<text x="40.6" y="114.6">BAS40-04</text>
<text x="196.4" y="124.3">+3.3V</text>
<text x="233.3" y="124.3">+3.3V</text>
<text x="35.2" y="130.7">+3.3V</text>
<text x="87.1" y="134">TP9</text>
<text x="159.3" y="135.5">R10</text>
<text x="165.2" y="134">TP10</text>
<text x="200.3" y="135.1" transform="rotate(-90 200.3 135.1)">V+</text>
<text x="237.1" y="135.1" transform="rotate(-90 237.1 135.1)">V+</text>
<text x="40.6" y="140">D7</text>
<text x="40.6" y="142.5">BAS40-04</text>
<text x="156.2" y="138">1.2K</text>
<text x="204.5" y="141.8">U3B</text>
<text x="241.3" y="141.8">U4B</text>
<text x="204.5" y="144.4">TS5A3159QDBVRQ1</text>
<text x="241.3" y="144.4">TS5A3159QDBVRQ1</text>
<text x="146.7" y="154.5">FB3</text>
<text x="179.1" y="150.7">C11</text>
<text x="189.2" y="150.7">100n</text>
<text x="200.3" y="152.3" transform="rotate(-90 200.3 152.3)">GND</text>
<text x="215.9" y="150.7">C12</text>
<text x="226.1" y="150.7">100n</text>
<text x="237.1" y="152.3" transform="rotate(-90 237.1 152.3)">GND</text>
<text x="248.9" y="155.8">LOGO1</text>
<text x="5" y="160.9">${PIN2_LABEL}</text>
<text x="20.5" y="160.9">J3B</text>
<text x="63.2" y="161.4">TS5A3159QDBVRQ1</text>
<text x="63.5" y="158.6">U4A</text>
<text x="86.5" y="156.8">TP11</text>
<text x="156.2" y="160.9">1.2K</text>
<text x="159.3" y="158.3">R12</text>
<text x="165.2" y="156.8">TP12</text>
<text x="249.9" y="158.9">AISLER</text>
<text x="257.5" y="158.9">SILKSCREEN</text>
<text x="5" y="166">${PIN4_LABEL}</text>
<text x="20.5" y="166">J3D</text>
<text x="35.2" y="168.8">+3.3V</text>
<text x="182.9" y="168.8">PRJ1</text>
<text x="215.9" y="168.8">PCB1</text>
<text x="248.9" y="168.5">FW1</text>
<text x="40.6" y="178.1">D8</text>
<text x="66" y="174.9">C13</text>
<text x="76.2" y="174.9">2.2n</text>
<text x="81.3" y="174.9">C14</text>
<text x="91.4" y="174.9">2.2n</text>
<text x="96.5" y="174.9">C15</text>
<text x="106.7" y="174.9">2.2n</text>
<text x="113" y="174.9">C16</text>
<text x="123.2" y="174.9">2.2n</text>
<text x="40.6" y="180.6">BAS40-04</text>
</g>
<g font-size="1.3" fill="#840084">
<text x="73.3" y="29.2" transform="rotate(-90 73.3 29.2)">1%</text>
<text x="50.7" y="35.2">100ppm/K</text>
<text x="52.3" y="32.6">0.125W</text>
<text x="75.8" y="33" transform="rotate(-90 75.8 33)">0603</text>
<text x="78.3" y="35.1" transform="rotate(-90 78.3 35.1)">50ppm/K</text>
<text x="80.6" y="32.6" transform="rotate(-90 80.6 32.6)">0.1W</text>
<text x="227.3" y="30.1">600R</text>
<text x="229.5" y="32.6">0.35R</text>
<text x="233.4" y="30.1">@100MHz</text>
<text x="236.2" y="32.6">@DC</text>
<text x="51.7" y="40.2">1%</text>
<text x="53.4" y="37.7">0603</text>
<text x="15.2" y="46.6">X7R</text>
<text x="15.2" y="44">0603</text>
<text x="25.4" y="46.6">25V</text>
<text x="25.4" y="44">10%</text>
<text x="160" y="46.6">0603</text>
<text x="170.2" y="46.6">10%</text>
<text x="176.5" y="46.6">2312</text>
<text x="186.7" y="46.6">10%</text>
<text x="215.9" y="47.9">X7R</text>
<text x="215.9" y="45.3">0603</text>
<text x="226.1" y="47.9">25V</text>
<text x="226.1" y="45.3">10%</text>
<text x="76.2" y="51.7">X7R</text>
<text x="76.2" y="49.1">0603</text>
<text x="86.4" y="51.7">25V</text>
<text x="86.4" y="49.1">10%</text>
<text x="160" y="49.1">X7R</text>
<text x="170.2" y="49.1">25V</text>
<text x="176.5" y="49.1">TAN</text>
<text x="186.7" y="49.1">10V</text>
<text x="218.9" y="72">50ppm/K</text>
<text x="221" y="69.4">0603</text>
<text x="224.8" y="66.9">1%</text>
<text x="221.2" y="74.5">0.1W</text>
<text x="197.7" y="88.9" transform="rotate(-90 197.7 88.9)">1%</text>
<text x="214.2" y="88.9" transform="rotate(-90 214.2 88.9)">1%</text>
<text x="230.7" y="88.9" transform="rotate(-90 230.7 88.9)">1%</text>
<text x="246" y="88.9" transform="rotate(-90 246 88.9)">1%</text>
<text x="139.1" y="91">1000R</text>
<text x="142.5" y="93.6">0.5R</text>
<text x="146.4" y="91">@100MHz</text>
<text x="147.9" y="93.6">@DC</text>
<text x="161.3" y="94.8">1%</text>
<text x="200.3" y="92.7" transform="rotate(-90 200.3 92.7)">0603</text>
<text x="202.8" y="94.8" transform="rotate(-90 202.8 94.8)">50ppm/K</text>
<text x="205.3" y="92.5" transform="rotate(-90 205.3 92.5)">0.1W</text>
<text x="216.8" y="92.7" transform="rotate(-90 216.8 92.7)">0603</text>
<text x="219.3" y="94.8" transform="rotate(-90 219.3 94.8)">50ppm/K</text>
<text x="221.8" y="92.5" transform="rotate(-90 221.8 92.5)">0.1W</text>
<text x="233.3" y="92.7" transform="rotate(-90 233.3 92.7)">0603</text>
<text x="235.8" y="94.8" transform="rotate(-90 235.8 94.8)">50ppm/K</text>
<text x="238.4" y="92.5" transform="rotate(-90 238.4 92.5)">0.1W</text>
<text x="248.5" y="92.7" transform="rotate(-90 248.5 92.7)">0603</text>
<text x="251.1" y="94.8" transform="rotate(-90 251.1 94.8)">50ppm/K</text>
<text x="253.6" y="92.5" transform="rotate(-90 253.6 92.5)">0.1W</text>
<text x="155.4" y="99.9">50ppm/K</text>
<text x="157.5" y="97.4">0603</text>
<text x="157.7" y="102.5">0.1W</text>
<text x="66" y="112.6">C0G</text>
<text x="66" y="110.1">0603</text>
<text x="76.2" y="110.1">5%</text>
<text x="76.2" y="112.6">63V</text>
<text x="81.3" y="112.6">C0G</text>
<text x="81.3" y="110.1">0603</text>
<text x="91.4" y="110.1">5%</text>
<text x="91.4" y="112.6">63V</text>
<text x="96.5" y="112.6">C0G</text>
<text x="96.5" y="110.1">0603</text>
<text x="106.7" y="110.1">5%</text>
<text x="106.7" y="112.6">63V</text>
<text x="113" y="112.6">C0G</text>
<text x="113" y="110.1">0603</text>
<text x="123.2" y="110.1">5%</text>
<text x="123.2" y="112.6">63V</text>
<text x="156.7" y="143.1">50ppm/K</text>
<text x="158.8" y="140.6">0603</text>
<text x="162.6" y="138">1%</text>
<text x="159" y="145.6">0.1W</text>
<text x="179.1" y="155.8">X7R</text>
<text x="179.1" y="153.3">0603</text>
<text x="189.2" y="155.8">25V</text>
<text x="189.2" y="153.3">10%</text>
<text x="215.9" y="155.8">X7R</text>
<text x="215.9" y="153.3">0603</text>
<text x="226.1" y="155.8">25V</text>
<text x="226.1" y="153.3">10%</text>
<text x="140.4" y="157.1">1000R</text>
<text x="143.7" y="159.6">0.5R</text>
<text x="147.7" y="157.1">@100MHz</text>
<text x="149.2" y="159.6">@DC</text>
<text x="162.6" y="160.9">1%</text>
<text x="156.7" y="166">50ppm/K</text>
<text x="158.8" y="163.4">0603</text>
<text x="159" y="168.5">0.1W</text>
<text x="183.9" y="171.6">Project</text>
<text x="191.8" y="171.6">name:</text>
<text x="198.6" y="171.6">BPECS</text>
<text x="216.9" y="171.6">Manufacturer:</text>
<text x="216.9" y="173.6">Part</text>
<text x="222" y="173.6">number:</text>
<text x="230.8" y="173.6">260302</text>
<text x="231.1" y="171.6">AISLER</text>
<text x="249.9" y="171.6">Firmware</text>
<text x="259.6" y="171.6">revision:</text>
<text x="268.8" y="171.6">_____</text>
<text x="66" y="179.9">C0G</text>
<text x="66" y="177.4">0603</text>
<text x="76.2" y="177.4">5%</text>
<text x="76.2" y="179.9">63V</text>
<text x="81.3" y="179.9">C0G</text>
<text x="81.3" y="177.4">0603</text>
<text x="91.4" y="177.4">5%</text>
<text x="91.4" y="179.9">63V</text>
<text x="96.5" y="179.9">C0G</text>
<text x="96.5" y="177.4">0603</text>
<text x="106.7" y="177.4">5%</text>
<text x="106.7" y="179.9">63V</text>
<text x="113" y="179.9">C0G</text>
<text x="113" y="177.4">0603</text>
<text x="123.2" y="177.4">5%</text>
<text x="123.2" y="179.9">63V</text>
<text x="216.9" y="175.6">Hardware</text>
<text x="226.9" y="175.6">revision:</text>
<text x="236" y="175.6">B</text>
</g>
<g font-size="1.3" fill="#a90000">
<text x="37.8" y="31.2" transform="rotate(-90 37.8 31.2)">4</text>
<text x="104.7" y="34">1</text>
<text x="137.1" y="34">14</text>
<text x="193.6" y="35.3">3</text>
<text x="206.3" y="35.3">1</text>
<text x="262.2" y="30.2">1</text>
<text x="262.2" y="32.8">2</text>
<text x="262.2" y="35.3">3</text>
<text x="31" y="36.6">1</text>
<text x="43.7" y="36.6">3</text>
<text x="104.7" y="36.6">2</text>
<text x="104.7" y="39.1">3</text>
<text x="104.7" y="41.7">4</text>
<text x="137.1" y="41.7">11</text>
<text x="137.1" y="39.1">12</text>
<text x="137.1" y="36.6">13</text>
<text x="206.3" y="37.8">2</text>
<text x="262.2" y="37.8">4</text>
<text x="262.2" y="40.4">5</text>
<text x="37.8" y="43.9" transform="rotate(-90 37.8 43.9)">2</text>
<text x="104.7" y="44.2">5</text>
<text x="104.7" y="46.7">6</text>
<text x="137.1" y="44.2">10</text>
<text x="137.7" y="46.7">9</text>
<text x="200.4" y="45.2" transform="rotate(-90 200.4 45.2)">4</text>
<text x="262.2" y="42.9">6</text>
<text x="104.7" y="49.3">7</text>
<text x="137.7" y="49.3">8</text>
<text x="123.8" y="63.2">1</text>
<text x="123.8" y="65.8">2</text>
<text x="37.8" y="71.2" transform="rotate(-90 37.8 71.2)">2</text>
<text x="123.8" y="68.3">3</text>
<text x="123.8" y="70.9">4</text>
<text x="33.6" y="75.9">3</text>
<text x="123.8" y="73.4">5</text>
<text x="123.8" y="75.9">6</text>
<text x="37.8" y="82.6" transform="rotate(-90 37.8 82.6)">1</text>
<text x="26.6" y="93.7">1</text>
<text x="42.5" y="93.7">3</text>
<text x="26.6" y="98.8">3</text>
<text x="42.5" y="98.8">1</text>
<text x="55.2" y="96.3">4</text>
<text x="49.3" y="103.6" transform="rotate(-90 49.3 103.6)">6</text>
<text x="37.8" y="109.3" transform="rotate(-90 37.8 109.3)">2</text>
<text x="33.6" y="114">3</text>
<text x="37.8" y="120.7" transform="rotate(-90 37.8 120.7)">1</text>
<text x="199.1" y="131.5" transform="rotate(-90 199.1 131.5)">5</text>
<text x="236" y="131.5" transform="rotate(-90 236 131.5)">5</text>
<text x="37.8" y="137.2" transform="rotate(-90 37.8 137.2)">2</text>
<text x="33.6" y="142">3</text>
<text x="37.8" y="148.7" transform="rotate(-90 37.8 148.7)">1</text>
<text x="199.1" y="154.4" transform="rotate(-90 199.1 154.4)">2</text>
<text x="236" y="154.4" transform="rotate(-90 236 154.4)">2</text>
<text x="26.6" y="159.8">2</text>
<text x="42.5" y="159.8">3</text>
<text x="26.6" y="164.8">4</text>
<text x="42.5" y="164.8">1</text>
<text x="55.2" y="162.3">4</text>
<text x="49.3" y="169.6" transform="rotate(-90 49.3 169.6)">6</text>
<text x="37.8" y="175.3" transform="rotate(-90 37.8 175.3)">2</text>
<text x="33.6" y="180.1">3</text>
<text x="37.8" y="186.8" transform="rotate(-90 37.8 186.8)">1</text>
</g>
<g font-size="1.3" fill="#0f0f0f">
<text x="47" y="36.5">CLK</text>
<text x="62.2" y="36.5">CLKIN</text>
<text x="233.7" y="40.3">UART_TX_PROT</text>
<text x="153.7" y="87.3">COMP_I_FB</text>
<text x="31.7" y="93.6">L1_1</text>
<text x="31.7" y="98.7">L2_1</text>
<text x="137.2" y="96.2">COMP_I</text>
<text x="199.4" y="97.4">LEDR1</text>
<text x="215.9" y="97.4">LEDR2</text>
<text x="232.4" y="97.4">LEDR3</text>
<text x="247.6" y="97.4">LEDR4</text>
<text x="49.5" y="110.1">MUXSEL</text>
<text x="154.9" y="153.3">COMP_O_FB</text>
<text x="31.7" y="159.7">L1_2</text>
<text x="31.7" y="164.8">L2_2</text>
<text x="137.2" y="162.2">COMP_O</text>
</g>
<g font-size="1.3" fill="#989898">
<text x="48.2" y="80.9">R4</text>
<text x="48.2" y="83.4">0R</text>
<text x="129.5" y="107.5">C10</text>
<text x="139.7" y="107.5">18n</text>
<text x="47.6" y="146.9">R11</text>
<text x="48.2" y="149.5">0R</text>
<text x="129.5" y="174.9">C17</text>
<text x="139.7" y="174.9">18n</text>
</g>
<g font-size="1.3" fill="#a1a1a1">
<text x="47" y="86">0603</text>
<text x="129.5" y="112.6">C0G</text>
<text x="129.5" y="110.1">1206</text>
<text x="139.7" y="110.1">5%</text>
<text x="139.7" y="112.6">50V</text>
<text x="47" y="152">0603</text>
<text x="129.5" y="179.9">C0G</text>
<text x="129.5" y="177.4">1206</text>
<text x="139.7" y="177.4">5%</text>
<text x="139.7" y="179.9">50V</text>
</g>
</svg>
